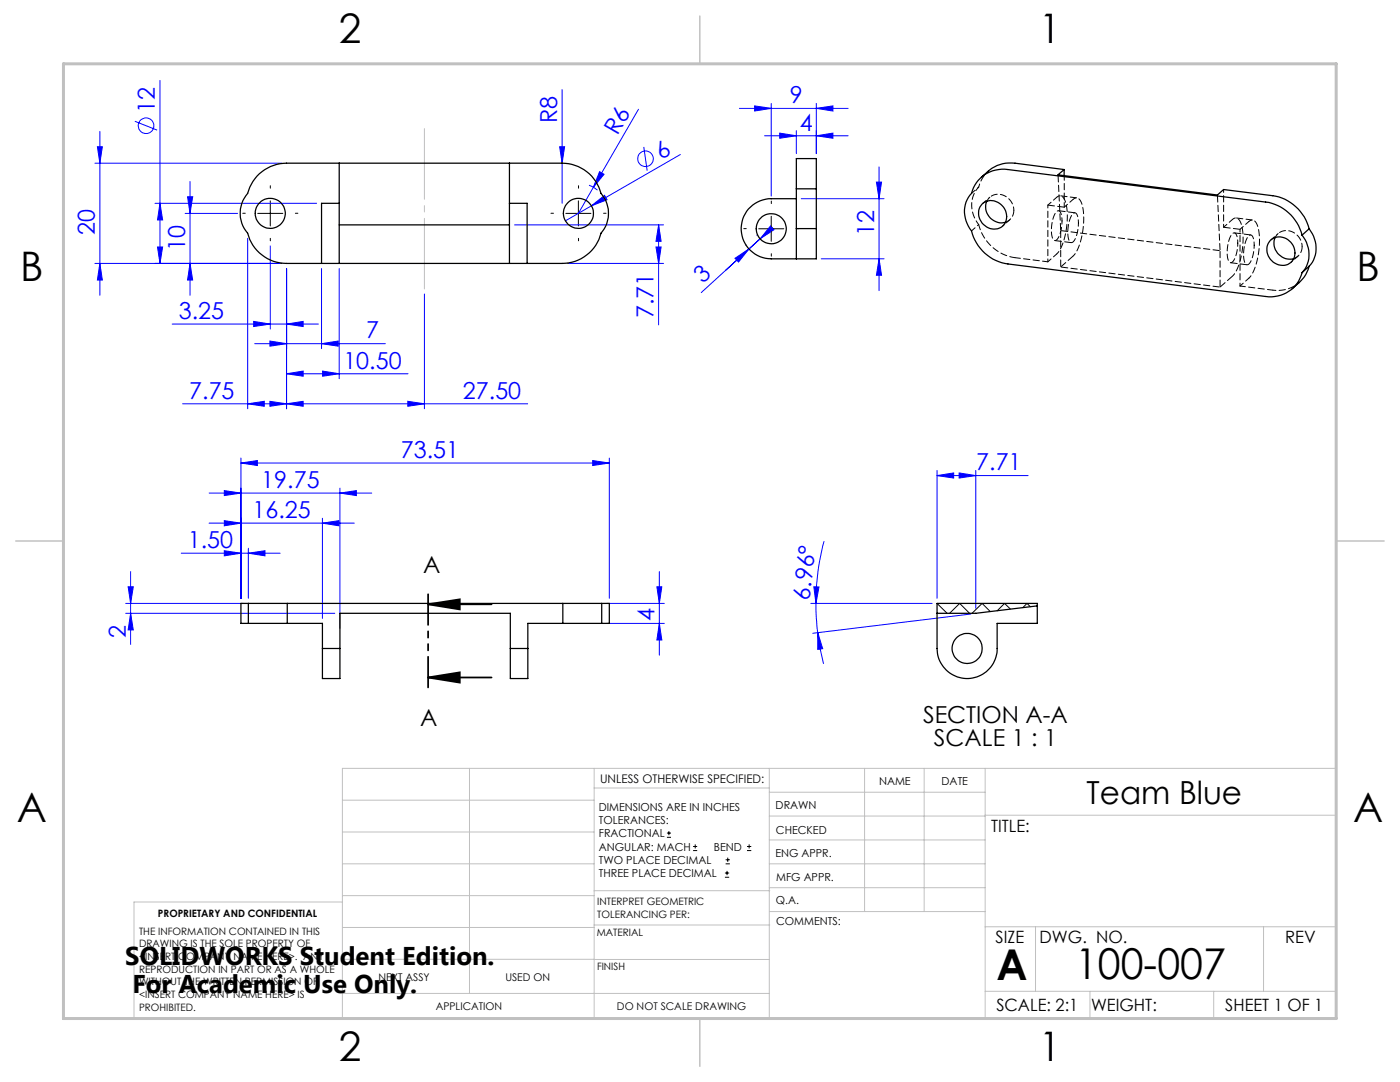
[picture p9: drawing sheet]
<svg xmlns="http://www.w3.org/2000/svg" width="279mm" height="216mm" viewBox="0 0 279 216" stroke-linecap="round" stroke-linejoin="round" font-family="sans-serif">
<g fill="none" stroke="#00f" stroke-width=".2">
<path d="M31.9 16.1v36.5M112.2 17.9v22.7M18.9 32.6h37.3M19.4 29.3h1l-.5 3.3zM19.9 26.2v32.7M26.9 24.2l4.5 1.8M37.4 39.3h1.1l-.6 3.3zM37.9 36.2v22.7M111.7 29.3h1l-.5 3.3zM117.5 37l1.7 .9M118.4 37.4l-3 5.2M119.7 34.3l.8 .5-2.1 2.6z"/>
<path d="M127.4 21.8l-9 15.6M128.5 29.3l.7 4.7M135.8 30.8l-17.8 10.3M147.6 21.6h21.7M150.6 21.1l3.3 .5-3.3 .6zM152.6 27.1h16.7M153.9 20.6v18.5M155.6 26.6l3.3 .5-3.3 .5zM158.9 26.1v4.6M159.9 39.7h16.5M162.9 27.1l3.3-.5v1zM162.9 21.6l3.3-.5v1.1z"/>
<path d="M162.9 20.6v10.1M174.9 36.3h1l-.5 3.4zM175.4 33.3v24.7M18.9 52.6h37.3M19.9 52.6l.5 3.3h-1zM30.9 40.6h32.3M31.4 49.3h1.1l-.6 3.3zM31.9 40.6l.6 3.3h-1.1zM36.9 42.6h10.5M37.9 52.6l.6 3.3h-1.1zM49.4 47.6v34M53.9 49.1v16.6"/>
<path d="M57.2 53.6v28M64.2 53.6v16M67.7 53.6v22M84.7 58.7v22.9M102.7 44.9h29.7M113.2 52.6h19.2M118 41.1l2.7-2.1 .4 .9zM118 41.1l-5.1 3M130.9 49.3h1l-.5 3.3zM131.4 44.9l.5 3.3h-1zM131.4 44.9v19.9M146.7 51.5l2.8-1.8-2.1 2.6z"/>
<path d="M148.8 48.9h.1M151 46.9h.1M151.7 47.7l-11.8 10.7M151.7 47.7l-2.2 2M153.8 45l.7 .8-2.8 1.9zM163.9 51.6h12.5M175.4 51.6l.5 3.3h-1zM34.4 64.7h29.1M50.6 64.1l3.3 .6-3.3 .5zM50.8 68.6h26.1M53.9 68.1l3.3 .5-3.3 .5zM57.2 74.6l3.3-.6v1.1z"/>
<path d="M57.2 74.6h24.2M57.2 64.7l3.3-.6v1.1zM64.2 68.6l3.3-.5v1zM64.4 74l3.3 .6-3.3 .5zM41.7 98.4h32.5M44.8 97.9l3.3 .5-3.3 .5zM48.1 92.4l3.3-.5v1zM48.1 91.4v28M48.1 92.4h73.5M49.4 80.6l3.3-.5v1zM53.9 80.1l3.3 .5-3.3 .5zM57.2 80.6l3.3-.5v1z"/>
<path d="M67.8 98.4l3.3-.5v1zM67.8 97.4v28M81.4 80.1l3.3 .5-3.3 .5zM105.3 80.6h-68.9M118.3 91.9l3.3 .5-3.3 .5zM121.6 91.4v28M187 94.9l3.3-.5v1zM187 93.9v25.5M187 94.9h18.2M191.4 94.4l3.3 .5-3.3 .5zM194.7 93.9v27.5M25.6 117.1h1l-.5 3.3z"/>
<path d="M26.1 114.1v14.5M36.2 110.4h19.7M41.7 104.4h29M44.8 103.9l3.3 .5-3.3 .5zM44.8 109.9l3.3 .5-3.3 .5zM49.6 110.4l3.3-.5v1zM49.6 109.4v10M64.3 104.4l3.3-.5v1zM64.3 103.4v20M131.1 117.1h1l-.5 3.3zM131.6 114.1v16.6M162.4 117.1h1l-.6 3.3z"/>
<path d="M164.5 108a45.9 45.9 0 0 0-1.7 12.4M25.1 120.4h23.5M25.1 122.4h41.7M26.1 122.4l.5 3.3h-1zM121.1 120.4h11.5M121.1 124.4h11.5M131.6 124.4l.5 3.3h-1zM161.8 120.4h24.2M162.8 120.4l.1 2.9 .3 2.9M163.2 126.2l1 3.2-1 .2zM163.2 126.2l.5 3.2 .7 3.1M193.7 122.5l-31.5 3.9"/>
<circle cx="29.1" cy="25.1" r="1.56"/>
<circle cx="128.8" cy="31.7" r="1.56"/>
</g>
<g fill="none" stroke="#000" stroke-width=".2">
<path d="M51.4 42.6h5M53.9 40.1v5M112.9 42.6h5M115.4 40.1v5M151.4 45.6h5M153.9 43.1v5.1M133.1 167.1h.8M133.1 166.2h.8M133.5 165.8v.9M138.3 169.7h.8M138.3 168.9h.8M138.7 168.5v.8"/>
<path d="M144.7 175h.8M144.7 174.2h.8M144.8 172.4h.9M144.8 171.6h.9M145.1 173.8v.8M145.2 171.1v.9M149.1 169.7h.8M149.1 168.9h.8M149.5 168.5v.8"/>
</g>
<path d="M85.4 120.6l6.4-1v2zM85.4 135.2l6.4-1v2zM85.4 120.6h12.7M85.4 135.2h12.7" fill="none" stroke="#000" stroke-width=".35"/>
<path d="M53.9 37.6v-.5M115.5 37.6v-.5M48.9 42.6h-.5M53.9 47.6v.5M58.9 42.6h.5M110.5 42.6h-.5M115.5 47.6v.5M120.5 42.6h.5M148.9 45.6h-.5M153.9 40.6v-.5M153.9 50.6v.5M158.9 45.6h.5" fill="none" stroke="#000" stroke-width=".2" stroke-dasharray="15.2 1.3 1.3 1.3"/>
<path d="M85.4 118.6v18.6" fill="none" stroke="#000" stroke-width=".35" stroke-dasharray="6.3 1.3 1.3 1.3 1.3 1.3" stroke-dashoffset=".2"/>
<path d="M84.7 25.7v32" fill="none" stroke="#c0c0c0" stroke-width=".2" stroke-dasharray="15.2 1.3 1.3 1.3" stroke-dashoffset="1.1"/>
<g fill="none" stroke="#c0c0c0" stroke-width=".2">
<path d="M68.3 159.7h50.3M93.7 153.3v44.9M118.6 153.3v49.9M118.6 157.2h34.9M153.5 153.3v49.9M153.5 158.1h43.1M172.5 153.3v28.6M184.4 153.3v28.6M196.6 153.3v49.9M68.3 180h-41.6v23.2h240v-49.9h-198.4v49.9M68.3 178.7h50.3M68.3 172.4h50.3"/>
<path d="M68.3 166h50.3M118.6 177.7h35M153.5 167.6h43.1M153.5 162.8h43.1M153.5 172.4h43.1M153.5 177.1h43.1M196.6 162.7h70.1M68.3 198.2h85.2M68.3 191.4l85.2 .1M68.3 185.1h50.3M118.6 184.6h35M153.6 181.9h43"/>
<path d="M196.6 197.8h70.1M196.6 184.9h70.1M206.7 184.9v12.9M217.5 197.8v5.4M242.2 197.8v5.4M252.2 184.9v12.9"/>
</g>
<path d="M139.7 3.2v9.5M3.1 107.9h9.6M266.7 107.9h9.5M139.7 203.2v9.6" fill="none" stroke="#c0c0c0" stroke-width=".3"/>
<path d="M12.7 12.7h254v190.5h-254z" fill="none" stroke="#c0c0c0" stroke-width=".6"/>
<path d="M85.4 120.6l6.4-1v2zM85.4 135.2l6.4-1v2z" fill="#000"/>
<g fill="#00f">
<path d="M118 41.1l2.6-2.1 .5 .9z"/>
<path d="M119.7 34.3l.8 .5-2.1 2.6z"/>
<path d="M111.7 29.3h1l-.5 3.3z"/>
<path d="M57.2 80.6l3.3-.5v1zM81.4 80.1l3.3 .5-3.3 .5z"/>
<path d="M57.2 64.7l3.3-.6v1.1zM50.6 64.1l3.3 .6-3.3 .5zM162.9 21.6l3.3-.5v1.1zM150.6 21.1l3.3 .5-3.3 .6z"/>
<path d="M48.1 92.4l3.3-.5v1zM118.3 91.9l3.3 .5-3.3 .5zM44.8 103.9l3.3 .5-3.3 .5zM64.3 104.4l3.3-.5v1zM44.8 97.9l3.3 .5-3.3 .5zM67.8 98.4l3.3-.5v1zM44.8 109.9l3.3 .5-3.3 .5zM49.6 110.4l3.3-.5v1zM53.9 68.1l3.3 .5-3.3 .5zM64.2 68.6l3.3-.5v1zM57.2 74.6l3.3-.6v1.1zM64.4 74l3.3 .6-3.3 .5zM49.4 80.6l3.3-.5v1zM53.9 80.1l3.3 .5-3.3 .5zM155.6 26.6l3.3 .5-3.3 .5zM162.9 27.1l3.3-.5v1z"/>
<path d="M187 94.9l3.3-.5v1zM191.4 94.4l3.3 .5-3.3 .5z"/>
<path d="M146.7 51.5l2.8-1.8-2.1 2.6zM153.8 45l.7 .8-2.8 1.9z"/>
<path d="M162.4 117.1h1l-.6 3.3zM163.2 126.2l1 3.2-1 .2z"/>
<path d="M26.1 122.4l.5 3.3h-1zM25.6 117.1h1l-.5 3.3zM131.6 124.4l.5 3.3h-1zM131.1 117.1h1l-.5 3.3zM37.9 52.6l.6 3.3h-1.1zM37.4 39.3h1.1l-.6 3.3zM19.9 52.6l.5 3.3h-1zM19.4 29.3h1l-.5 3.3z"/>
<path d="M131.4 44.9l.5 3.3h-1zM130.9 49.3h1l-.5 3.3zM31.9 40.6l.6 3.3h-1.1zM31.4 49.3h1.1l-.6 3.3zM174.9 36.3h1l-.5 3.4zM175.4 51.6l.5 3.3h-1z"/>
</g>
<g fill="none" stroke="#000" stroke-width=".25">
<path d="M51.3 35.1a8 8 0 0 1 5.9-2.5h55a8.1 8.1 0 0 1 7.7 6 6 6 0 0 1 0 7.9 8.1 8.1 0 0 1-7.7 6.1h-55a8.1 8.1 0 0 1-7.8-6.1 6 6 0 0 1 0-7.9l.8-1.8zM67.7 32.6v8M101.7 32.6v8M158.9 37.7v7.9M158.9 37.7v-6.1h4v6.1M158.9 39.7h-5a6 6 0 0 0-6 5.9 6 6 0 0 0 6 6h9v-6M158.9 37.7h4M162.9 37.7v7.9M212.4 33.8l-1.3 1.1 31.9 4 1.2-1.1 9.8 1.3a9 9 0 0 1 7.3 6.5M212.4 33.8l-9.8-1.2a6.9 6.9 0 0 0-5.3 1.5l-1.4 1.3M212.4 33.8v1.3M67.7 40.6h-3.5v12"/>
<path d="M67.7 40.6v12M67.7 44.9h34M101.7 40.6h3.5v12M101.7 40.6v12M158.9 45.6v6M158.9 45.6h4M196 40.7a3.1 3.1 0 0 1 3.4-.2 3.1 3.1 0 0 1 1.5 3.1 2.6 2.6 0 0 1-1.9 2.1 2.6 2.6 0 0 1-2.7-.9 2.91 2.91 0 0 1-.3-4.1zM197 40.1a3.1 3.1 0 0 0 3.7 4.2M253.5 47.9a3 3 0 0 1 4.1 .4 3 3 0 0 1 0 4.1 3 3 0 0 1-3.9-.5 3 3 0 0 1-.2-4zM254.5 47.4a3.2 3.2 0 0 0 .5 3.2 3.2 3.2 0 0 0 3.2 1M259.9 46.9a8.8 8.8 0 0 0-7.3-6.6l-51.4-6.5a6.4 6.4 0 0 0-7.3 4.8 5.6 5.6 0 0 0 0 7.5 8.7 8.7 0 0 0 7.3 6.6l51.4 6.5a6.5 6.5 0 0 0 7.3-4.8M259.9 46.9a5.8 5.8 0 0 1 0 7.5"/>
<path d="M261.3 45.6a5.8 5.8 0 0 1 0 7.5M261.3 53.1l-1 2.2-2.4 2.3M261.3 45.6l-1.4 1.3M261.3 53.1l-1.4 1.3M49.6 120.4h7.7M49.6 124.4h7.7M49.6 120.4h-1.5v4h1.5M49.6 120.4v4M57.3 124.4h7v5M57.3 120.4v4M57.3 120.4h55M64.3 129.4v6h3.5v-6"/>
<path d="M64.3 129.4h3.5M67.8 129.4v-7h34v7M101.8 129.4v6h3.5v-6M101.8 129.4h3.5M112.3 120.4h7.8M112.3 124.4h7.8M112.3 120.4v4M112.3 124.4h-7v5M120.1 120.4h1.5v4h-1.5M120.1 120.4v4M187 120.4h20v4h-8v5a6 6 0 0 1-6 6 6 6 0 0 1-6-6zM207 120.9l-12.3 1.5h-7.7"/>
<circle cx="53.9" cy="42.6" r="3"/>
<circle cx="115.4" cy="42.6" r="2.99"/>
<circle cx="153.9" cy="45.6" r="2.99"/>
<circle cx="193" cy="129.4" r="3"/>
</g>
<path d="M187 120.4l2 2M189.5 122.4l2-2 2 2M197.6 122l-1.6-1.6-2 2M201.6 121.5l-1.1-1.1-1.5 1.5M205.6 121.1l-.6-.7-.9 .8" fill="none" stroke="#000" stroke-width=".2"/>
<path d="M200.7 44.3a2.42 2.42 0 0 0 1.6-2.3M259.9 49.2a2.43 2.43 0 0 1-1.7 2.4" fill="none" stroke="#000" stroke-width=".2" stroke-dasharray="1.3 .6"/>
<path d="M195.3 37.3l.7-1.6 1.3-1.6M202.3 42a3 3 0 0 0-1.6-2.8 3 3 0 0 0-3.3 .2l-.4 .7M210.9 50.7a12 12 0 0 0 2.1-7.8 4.8 4.8 0 0 0-1.1-3.8h-.4l-.6 .3M211.9 44.1a2.17 2.17 0 0 0-.6-2.1 2.33 2.33 0 0 0-1.3 2.2l-.1 .4a3.8 3.8 0 0 0 .5 3.4 1.3 1.3 0 0 0 1.1-1.3l.3-1 .1-1.6M214.2 51.1a12 12 0 0 0 2.1-7.8 4.8 4.8 0 0 0-1.2-3.7l-.3-.1-.6 .3M215.2 44.5a2.17 2.17 0 0 0-.7-2 2.33 2.33 0 0 0-1.2 2.1l-.1 .4a3.8 3.8 0 0 0 .5 3.4 1.3 1.3 0 0 0 1.1-1.2l.3-1.1 .1-1.6M246 55.1a12 12 0 0 0 2.1-7.8 4.8 4.8 0 0 0-1.2-3.7l-.3-.1-.6 .3M247 48.5a2.17 2.17 0 0 0-.7-2 2.33 2.33 0 0 0-1.2 2.1l-.1 .4a3.8 3.8 0 0 0 .5 3.4 1.3 1.3 0 0 0 1.1-1.2l.3-1.1 .1-1.6M249.2 55.5a12 12 0 0 0 2.2-7.8 4.8 4.8 0 0 0-1.2-3.7l-.4-.1-.6 .3M250.3 48.9a2.17 2.17 0 0 0-.7-2 2.33 2.33 0 0 0-1.2 2.1l-.1 .4a3.8 3.8 0 0 0 .5 3.4 1.3 1.3 0 0 0 1.1-1.2l.3-1.1 .1-1.6M254.5 47.4a2.83 2.83 0 0 1 2.8-1.4 2.83 2.83 0 0 1 2.3 2.1l.3 1.1" fill="none" stroke="#000" stroke-width=".2" stroke-dasharray="1.3 .6" stroke-dashoffset=".6"/>
<path d="M209.1 40.9v11.3M244.2 45.3v-7.5M247.5 45.8v11.3M254 57.9a6.7 6.7 0 0 0 5.3-1.5" fill="none" stroke="#000" stroke-width=".2" stroke-dasharray="1.3 .6" stroke-dashoffset=".7"/>
<path d="M211.2 34.9l.5 11.1M243 38.9l.5 11.1M211.7 53.3l31.8 4M243.5 50l-31.8-4" fill="none" stroke="#000" stroke-width=".2" stroke-dasharray="1.3 .6" stroke-dashoffset="-.2"/>
<path d="M214.9 39.5l-3.3-.4M209.1 40.9l3.3 .4M210.5 48l3.3 .4M211.7 46v7.3M214.2 51.1l-2.5 2.2M214.5 42.5l-3.2-.5M243.5 57.3v-7.3M245.6 52.4l3.3 .4M246 55.1l-2.5 2.2M247.5 45.8l-3.3-.5M249.6 46.9l-3.3-.4M250 43.9l-3.3-.4" fill="none" stroke="#000" stroke-width=".2" stroke-dasharray="1.3 .6" stroke-dashoffset="-.1"/>
<path d="M202.6 51.4l6.5 .8M202.6 51.4a8.8 8.8 0 0 1-7.3-6.6M247.5 57.1l6.5 .8" fill="none" stroke="#000" stroke-width=".2" stroke-dasharray="1.3 .6" stroke-dashoffset=".2"/>
<path d="M195.3 37.3a5.7 5.7 0 0 0 0 7.5M210.9 39.4l-1.8 1.5M214.2 39.8l-1.8 1.5M209.1 52.2l1.8-1.5M246 43.8l-1.8 1.5M247.5 57.1l1.7-1.6M249.2 44.2l-1.7 1.6" fill="none" stroke="#000" stroke-width=".2" stroke-dasharray="1.3 .6" stroke-dashoffset=".4"/>
<path d="M212.4 35v6.3" fill="none" stroke="#000" stroke-width=".2" stroke-dasharray="1.3 .6" stroke-dashoffset=".3"/>
<path d="M195.3 37.3l-1.4 1.3M197.5 39.4l-1.4 1.2M195.3 44.8l-1.4 1.3M200.1 45.1l1.4-1.2M255.1 46.6l-1.4 1.3M257.6 52.4l1.4-1.3" fill="none" stroke="#000" stroke-width=".2" stroke-dasharray="1.3 .6" stroke-dashoffset=".9"/>
<g font-size="8.5">
<text x="198.9" y="195.5">A</text>
<text x="214.5" y="195.4">100-007</text>
</g>
<g font-size="8.1">
<text x="67.6" y="8.6">2</text>
<text x="207.3" y="8.6">1</text>
<text x="4" y="56.2">B</text>
<text x="270.7" y="56.2">B</text>
<text x="3.3" y="164.1">A</text>
<text x="270" y="164.1">A</text>
<text x="67.6" y="211.8">2</text>
<text x="207.3" y="211.8">1</text>
</g>
<text font-size="6.3" x="216.9" y="160.5">Team Blue</text>
<g font-size="5.1">
<text x="25" y="192.5">SOLIDWORKS Student Edition.</text>
<text x="26.4" y="198.1">For Academic Use Only.</text>
</g>
<g font-size="4.7" fill="#00f">
<text x="30.9" y="22.5" transform="rotate(-90 30.9 22.5)">12</text>
<text x="157.6" y="20.6">9</text>
<text x="111.2" y="24.6" transform="rotate(-90 111.2 24.6)">R8</text>
<text x="123.2" y="27.1" transform="rotate(-60 123.2 27.1)">R6</text>
<text x="159.6" y="26">4</text>
<text x="131.9" y="31.9" transform="rotate(-30 131.9 31.9)">6</text>
<text x="18.9" y="46.8" transform="rotate(-90 18.9 46.8)">20</text>
<text x="174.4" y="47" transform="rotate(-90 174.4 47)">12</text>
<text x="36.9" y="50.1" transform="rotate(-90 36.9 50.1)">10</text>
<text x="140.2" y="56.7" transform="rotate(-42 140.2 56.7)">3</text>
<text x="35.7" y="63.6">3.25</text>
<text x="130.4" y="63.5" transform="rotate(-90 130.4 63.5)">7.71</text>
<text x="73.1" y="67.5">7</text>
<text x="68.5" y="73.5">10.50</text>
<text x="37.8" y="79.5">7.75</text>
<text x="92.4" y="79.5">27.50</text>
<text x="80" y="91.4">73.51</text>
<text x="194.8" y="93.9">7.71</text>
<text x="52.2" y="97.4">19.75</text>
<text x="50.4" y="103.4">16.25</text>
<text x="37.5" y="109.4">1.50</text>
<text x="161.5" y="119.8" transform="rotate(-83 161.5 119.8)">6.96°</text>
<text x="130.6" y="123.9" transform="rotate(-90 130.6 123.9)">4</text>
<text x="25.1" y="127.3" transform="rotate(-90 25.1 127.3)">2</text>
</g>
<g font-size="4.7">
<text x="84.5" y="114.2">A</text>
<text x="83.9" y="144.9">A</text>
<text x="184.2" y="144.3">SECTION A-A</text>
<text x="186.4" y="148.8">SCALE 1 : 1</text>
</g>
<g font-size="3.4">
<text x="197.8" y="166">TITLE:</text>
<text x="198.7" y="188.1">SIZE</text>
<text x="207.5" y="188.1">DWG. NO.</text>
<text x="256.5" y="188.2">REV</text>
<text x="198.8" y="201.7">SCALE: 2:1</text>
<text x="217.7" y="201.8">WEIGHT:</text>
<text x="244.5" y="201.7">SHEET 1 OF 1</text>
</g>
<text font-size="2.4" x="119.8" y="156.2">UNLESS OTHERWISE SPECIFIED:</text>
<g font-size="2.2">
<text x="119.5" y="161.8">DIMENSIONS ARE IN INCHES</text>
<text x="154.8" y="161.4">DRAWN</text>
<text x="175.4" y="156.6">NAME</text>
<text x="187.9" y="156.7">DATE</text>
<text x="119.5" y="164.4">TOLERANCES:</text>
<text x="119.5" y="167.1">FRACTIONAL</text>
<text x="154.9" y="166.3">CHECKED</text>
<text x="119.5" y="169.7">ANGULAR: MACH</text>
<text x="119.5" y="172.4">TWO PLACE DECIMAL</text>
<text x="142.5" y="169.7">BEND</text>
<text x="154.8" y="171">ENG APPR.</text>
<text x="119.5" y="175">THREE PLACE DECIMAL</text>
<text x="154.9" y="175.7">MFG APPR.</text>
<text x="154.9" y="180.4">Q.A.</text>
<text x="154.9" y="184.6">COMMENTS:</text>
</g>
<g font-size="2.1">
<text x="75.5" y="195.7">NEXT ASSY</text>
<text x="100.9" y="195.7">USED ON</text>
<text x="86.9" y="201.5">APPLICATION</text>
<text x="123.1" y="201.6">DO NOT SCALE DRAWING</text>
</g>
<g font-size="2">
<text x="31.5" y="182.9">PROPRIETARY AND CONFIDENTIAL</text>
<text x="119.2" y="180.6">INTERPRET GEOMETRIC</text>
<text x="119.2" y="183.1">TOLERANCING PER:</text>
<text x="27.8" y="186.5">THE INFORMATION CONTAINED IN THIS</text>
<text x="27.8" y="189">DRAWING IS THE SOLE PROPERTY OF</text>
<text x="27.8" y="191.6">&lt;INSERT COMPANY NAME HERE&gt;. ANY</text>
<text x="119.1" y="186.7">MATERIAL</text>
<text x="27.8" y="194.1">REPRODUCTION IN PART OR AS A WHOLE</text>
<text x="27.8" y="196.6">WITHOUT THE WRITTEN PERMISSION OF</text>
<text x="119.1" y="193.5">FINISH</text>
<text x="27.8" y="199.1">&lt;INSERT COMPANY NAME HERE&gt; IS</text>
<text x="27.8" y="201.7">PROHIBITED.</text>
</g>
</svg>
